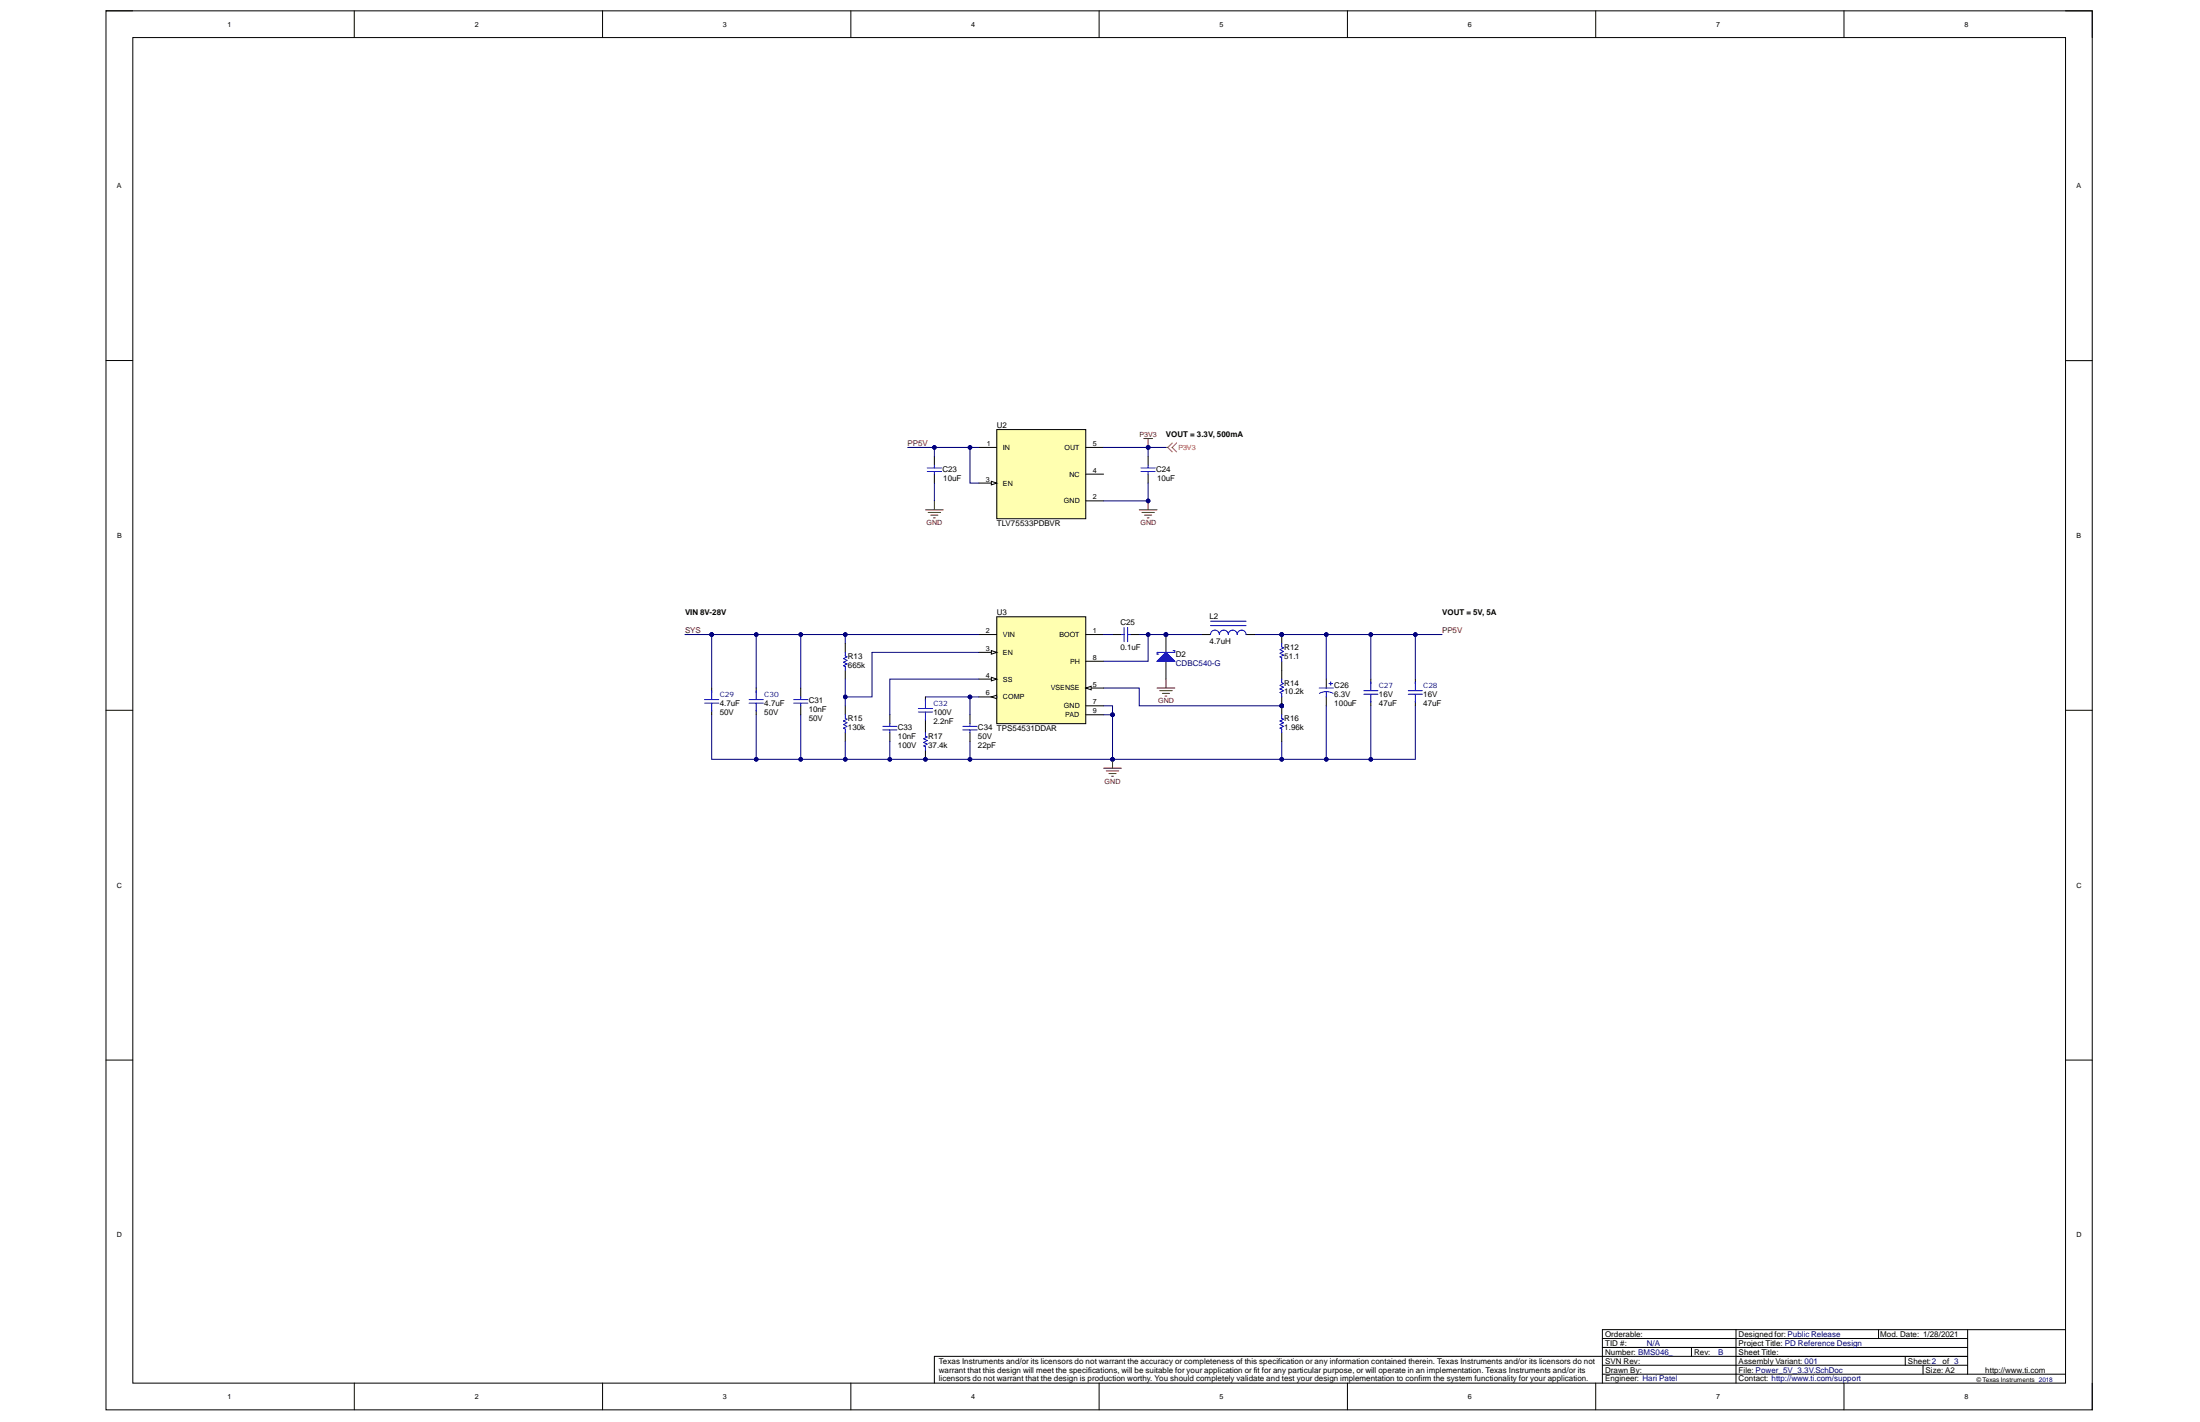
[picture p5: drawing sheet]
<svg xmlns="http://www.w3.org/2000/svg" width="432mm" height="279mm" viewBox="0 0 432 279" stroke-linecap="round" stroke-linejoin="round" font-family="sans-serif">
<path d="M20.8 2.1h389.9v274.6h-389.9z" fill="none" stroke="#000" stroke-width=".2"/>
<path d="M26.1 7.4h379.3v264h-379.3z" fill-rule="evenodd" fill="#fff"/>
<g fill="none" stroke="#000" stroke-width=".2">
<path d="M20.8 2.1h5.2M26.1 7.4h379.3v264h-379.3zM69.5 2.1v5.3M118.3 2.1v5.3M167 2.1v5.3M215.7 2.1v5.3M264.5 2.1v5.3M313.2 2.1v5.3M361.9 2.1v5.3M405.4 2.1h5.3v5.3M20.8 70.7h5.2M405.4 70.8h5.3"/>
<path d="M20.8 139.4h5.3M405.4 139.4h5.3M20.8 208h5.3M405.4 208h5.3M69.5 271.4v5.3M118.3 271.4v5.3M167 271.4v5.3M215.7 271.4v5.3M264.5 271.4v5.3M313.2 271.4v5.3M314.5 269.7h90.9M314.5 267.9h71.7"/>
<path d="M314.5 264.4h71.7M314.5 262.7h71.7M332 264.4v1.8M340.7 266.2h-157.3v5.2M340.7 260.9v10.5M340.7 266.2h45.5M361.9 271.4v5.3M368.7 260.9v1.8M374 266.2v1.7M377.4 267.9v1.8M386.2 260.9v8.8M405.4 260.9h-90.9v10.5"/>
<path d="M410.7 271.4v5.3"/>
</g>
<path d="M195.6 84.3h17.5v17.5h-17.5z" fill-rule="evenodd" fill="#ffffb0"/>
<path d="M192.1 94.8h3.5M195.6 84.3h17.5v17.5h-17.5zM213.1 87.8h3.5M213.1 98.3h3.5M213.1 93h3.5" fill="none" stroke="#000" stroke-width=".2"/>
<path d="M194.6 94.5l1 .3-1 .3z" fill="#f8fcff"/>
<path d="M183.4 89.6v1.7M183.4 93v1.8M192.1 87.8h3.5M194.6 94.5l1 .3-1 .3zM225.3 89.6v1.7M225.3 93v1.8" fill="none" stroke="#000" stroke-width=".2"/>
<path d="M182 92.5h2.8M182 91.8h2.8M183.4 91.3v.5M183.4 92.5v.5M224 92.5h2.7M224 91.8h2.7M225.3 91.3v.5M225.3 92.5v.5" fill="none" stroke="#00f" stroke-width=".2"/>
<path d="M148.4 124.5v10.5" fill="none" stroke="#000080" stroke-width=".2"/>
<circle cx="148.4" cy="124.5" r=".35" fill="#000080"/>
<g fill="none" stroke="#000080" stroke-width=".2">
<path d="M157.2 124.5v10.5"/>
<circle cx="148.4" cy="124.5" r=".35"/>
</g>
<circle cx="157.2" cy="124.5" r=".35" fill="#000080"/>
<g fill="none" stroke="#000080" stroke-width=".2">
<path d="M165.9 124.5v1.8"/>
<circle cx="157.2" cy="124.5" r=".35"/>
</g>
<circle cx="165.9" cy="124.5" r=".35" fill="#000080"/>
<g fill="none" stroke="#000080" stroke-width=".2">
<path d="M246.3 124.5h5.3"/>
<circle cx="165.9" cy="124.5" r=".35"/>
</g>
<circle cx="251.6" cy="124.5" r=".35" fill="#000080"/>
<g fill="none" stroke="#000080" stroke-width=".2">
<path d="M251.6 124.5h17.5v8.8"/>
<circle cx="251.6" cy="124.5" r=".35"/>
</g>
<circle cx="251.6" cy="124.5" r=".35" fill="#000080"/>
<circle cx="251.6" cy="124.5" r=".35" fill="none" stroke="#000080" stroke-width=".2"/>
<circle cx="260.3" cy="124.5" r=".35" fill="#000080"/>
<circle cx="260.3" cy="124.5" r=".35" fill="none" stroke="#000080" stroke-width=".2"/>
<circle cx="269.1" cy="124.5" r=".35" fill="#000080"/>
<g fill="none" stroke="#000080" stroke-width=".2">
<path d="M277.8 138.5v10.5h-138.1v-8.7"/>
<circle cx="269.1" cy="124.5" r=".35"/>
</g>
<circle cx="148.4" cy="149" r=".35" fill="#000080"/>
<circle cx="148.4" cy="149" r=".35" fill="none" stroke="#000080" stroke-width=".2"/>
<circle cx="157.2" cy="149" r=".35" fill="#000080"/>
<circle cx="157.2" cy="149" r=".35" fill="none" stroke="#000080" stroke-width=".2"/>
<circle cx="165.9" cy="149" r=".35" fill="#000080"/>
<circle cx="165.9" cy="149" r=".35" fill="none" stroke="#000080" stroke-width=".2"/>
<circle cx="174.7" cy="149" r=".35" fill="#000080"/>
<circle cx="174.7" cy="149" r=".35" fill="none" stroke="#000080" stroke-width=".2"/>
<circle cx="190.4" cy="149" r=".35" fill="#000080"/>
<circle cx="190.4" cy="149" r=".35" fill="none" stroke="#000080" stroke-width=".2"/>
<circle cx="218.4" cy="149" r=".35" fill="#000080"/>
<circle cx="218.4" cy="149" r=".35" fill="none" stroke="#000080" stroke-width=".2"/>
<circle cx="251.6" cy="149" r=".35" fill="#000080"/>
<circle cx="251.6" cy="149" r=".35" fill="none" stroke="#000080" stroke-width=".2"/>
<circle cx="260.3" cy="149" r=".35" fill="#000080"/>
<circle cx="260.3" cy="149" r=".35" fill="none" stroke="#000080" stroke-width=".2"/>
<circle cx="269.1" cy="149" r=".35" fill="#000080"/>
<g fill="none" stroke="#000080" stroke-width=".2">
<path d="M251.6 145.5v3.5"/>
<circle cx="269.1" cy="149" r=".35"/>
</g>
<circle cx="251.6" cy="149" r=".35" fill="#000080"/>
<g fill="none" stroke="#000080" stroke-width=".2">
<path d="M157.2 140.3v8.7"/>
<circle cx="251.6" cy="149" r=".35"/>
</g>
<circle cx="157.2" cy="149" r=".35" fill="#000080"/>
<g fill="none" stroke="#000080" stroke-width=".2">
<path d="M148.4 140.3v8.7"/>
<circle cx="157.2" cy="149" r=".35"/>
</g>
<circle cx="148.4" cy="149" r=".35" fill="#000080"/>
<g fill="none" stroke="#000080" stroke-width=".2">
<path d="M218.4 140.3v8.7"/>
<circle cx="148.4" cy="149" r=".35"/>
</g>
<circle cx="218.4" cy="140.3" r=".35" fill="#000080"/>
<circle cx="218.4" cy="140.3" r=".35" fill="none" stroke="#000080" stroke-width=".2"/>
<circle cx="218.4" cy="149" r=".35" fill="#000080"/>
<circle cx="218.4" cy="149" r=".35" fill="none" stroke="#000080" stroke-width=".2"/>
<path d="M216.6 150.8h3.5M217.1 151.3h2.5M217.7 151.8h1.4M218.2 152.3h.3M218.4 149v1.8" fill="none" stroke="#800000" stroke-width=".2"/>
<circle cx="218.4" cy="149" r=".35" fill="#000080"/>
<g fill="none" stroke="#000080" stroke-width=".2">
<path d="M134.4 124.5h5.3"/>
<circle cx="218.4" cy="149" r=".35"/>
</g>
<circle cx="139.7" cy="124.5" r=".35" fill="#000080"/>
<g fill="none" stroke="#000080" stroke-width=".2">
<path d="M192.1 87.8h-8.7v1.8"/>
<circle cx="139.7" cy="124.5" r=".35"/>
</g>
<circle cx="190.4" cy="87.8" r=".35" fill="#000080"/>
<circle cx="190.4" cy="87.8" r=".35" fill="none" stroke="#000080" stroke-width=".2"/>
<circle cx="183.4" cy="87.8" r=".35" fill="#000080"/>
<g fill="none" stroke="#000080" stroke-width=".2">
<path d="M216.6 87.8h8.7v1.8"/>
<circle cx="183.4" cy="87.8" r=".35"/>
</g>
<circle cx="225.3" cy="87.8" r=".35" fill="#000080"/>
<g fill="none" stroke="#000080" stroke-width=".2">
<path d="M225.3 94.8v3.5h-8.7"/>
<circle cx="225.3" cy="87.8" r=".35"/>
</g>
<circle cx="225.3" cy="98.3" r=".35" fill="#000080"/>
<g fill="none" stroke="#000080" stroke-width=".2">
<path d="M183.4 94.8v3.5"/>
<circle cx="225.3" cy="98.3" r=".35"/>
</g>
<path d="M183.4 98.3v1.7M225.3 98.3v1.7M181.6 100h3.5M182.2 100.6h2.4M182.7 101.1h1.4M183.2 101.6h.4M223.6 100h3.5M224.1 100.6h2.5M224.6 101.1h1.4M225.2 101.6h.3" fill="none" stroke="#800000" stroke-width=".2"/>
<circle cx="225.3" cy="98.3" r=".35" fill="#000080"/>
<g fill="none" stroke="#000080" stroke-width=".2">
<path d="M178.1 87.8h5.3"/>
<circle cx="225.3" cy="98.3" r=".35"/>
</g>
<circle cx="183.4" cy="87.8" r=".35" fill="#000080"/>
<g fill="none" stroke="#000080" stroke-width=".2">
<path d="M190.4 87.8v7h1.7"/>
<circle cx="183.4" cy="87.8" r=".35"/>
</g>
<circle cx="190.4" cy="87.8" r=".35" fill="#000080"/>
<circle cx="190.4" cy="87.8" r=".35" fill="none" stroke="#000080" stroke-width=".2"/>
<path d="M224.5 86.1h1.7M225.3 86.1v1.7" fill="none" stroke="#800000" stroke-width=".2"/>
<circle cx="225.3" cy="87.8" r=".35" fill="#000080"/>
<g fill="none" stroke="#000080" stroke-width=".2">
<path d="M216.6 135h7v3.5h28"/>
<circle cx="225.3" cy="87.8" r=".35"/>
</g>
<circle cx="251.6" cy="138.5" r=".35" fill="#000080"/>
<g fill="none" stroke="#000080" stroke-width=".2">
<path d="M225.3 87.8h3.5"/>
<circle cx="251.6" cy="138.5" r=".35"/>
</g>
<path d="M228.8 87.8h.4M229.2 87.8l.9 .9M230.1 86.9l-.9 .9M230.9 86.9l-.8 .9 .8 .9" fill="none" stroke="#f00" stroke-width=".2"/>
<circle cx="225.3" cy="87.8" r=".35" fill="#000080"/>
<g fill="none" stroke="#000080" stroke-width=".2">
<path d="M260.3 124.5v8.8"/>
<circle cx="225.3" cy="87.8" r=".35"/>
</g>
<path d="M260.3 133.3v1.7M260.3 136.8v1.7" fill="none" stroke="#000" stroke-width=".2"/>
<path d="M258.9 135h2.8M260.3 135.7l1.4 .4M260.3 135.7l-1.3 .4M260.3 135.7v1.1M260.8 134.1h.7M261.2 133.8v.7" fill="none" stroke="#00f" stroke-width=".2"/>
<circle cx="260.3" cy="124.5" r=".35" fill="#000080"/>
<g fill="none" stroke="#000080" stroke-width=".2">
<path d="M260.3 138.5v10.5"/>
<circle cx="260.3" cy="124.5" r=".35"/>
</g>
<circle cx="260.3" cy="149" r=".35" fill="#000080"/>
<g fill="none" stroke="#000080" stroke-width=".2">
<path d="M269.1 124.5h8.7v8.8"/>
<circle cx="260.3" cy="149" r=".35"/>
</g>
<circle cx="277.8" cy="124.5" r=".35" fill="#000080"/>
<circle cx="277.8" cy="124.5" r=".35" fill="none" stroke="#000080" stroke-width=".2"/>
<circle cx="269.1" cy="124.5" r=".35" fill="#000080"/>
<g fill="none" stroke="#000080" stroke-width=".2">
<path d="M277.8 124.5h5.2"/>
<circle cx="269.1" cy="124.5" r=".35"/>
</g>
<circle cx="277.8" cy="124.5" r=".35" fill="#000080"/>
<g fill="none" stroke="#000080" stroke-width=".2">
<path d="M269.1 138.5v10.5"/>
<circle cx="277.8" cy="124.5" r=".35"/>
</g>
<circle cx="269.1" cy="149" r=".35" fill="#000080"/>
<circle cx="269.1" cy="149" r=".35" fill="none" stroke="#000080" stroke-width=".2"/>
<path d="M195.6 121h17.5v21h-17.5z" fill-rule="evenodd" fill="#ffffb0"/>
<path d="M192.1 124.5h3.5M192.1 128h3.5M195.6 121h17.5v21h-17.5zM213.1 124.5h3.5" fill="none" stroke="#000" stroke-width=".2"/>
<path d="M194.6 127.7l1 .3-1 .4z" fill="#f8fcff"/>
<path d="M192.1 133.3h3.5M194.6 127.7l1 .3-1 .4z" fill="none" stroke="#000" stroke-width=".2"/>
<path d="M194.6 132.9l1 .4-1 .3z" fill="#f8fcff"/>
<path d="M194.6 132.9l1 .4-1 .3zM213.1 135h3.5" fill="none" stroke="#000" stroke-width=".2"/>
<path d="M213.1 135l1.1-.3v.7z" fill="#f8fcff"/>
<path d="M192.1 136.8h3.5M213.1 135l1.1-.3v.7z" fill="none" stroke="#000" stroke-width=".2"/>
<path d="M194.6 136.8l1-.4v.7z" fill="#f8fcff"/>
<path d="M194.6 136.8l1-.4v.7zM213.1 138.5h3.5M213.1 129.8h3.5M218.4 124.5h1.7M221.8 124.5h1.8M235.8 124.5h1.8M244.6 124.5h1.7M213.1 140.3h3.5" fill="none" stroke="#000" stroke-width=".2"/>
<path d="M220.1 124.5h.5M220.6 123.1v2.8M221.3 124.5h.5M221.3 123.1v2.8M237.6 124.5a.87 .87 0 0 1 .9-.8 .87 .87 0 0 1 .8 .8 .88 .88 0 0 1 .9-.8 .88 .88 0 0 1 .9 .8 .87 .87 0 0 1 .9-.8 .87 .87 0 0 1 .8 .8 .87 .87 0 0 1 .9-.8 .87 .87 0 0 1 .9 .8M237.6 122.8h7M237.6 121.9h7" fill="none" stroke="#00f" stroke-width=".2"/>
<path d="M216.6 124.5h1.8" fill="none" stroke="#000080" stroke-width=".2"/>
<circle cx="228.8" cy="124.5" r=".35" fill="#000080"/>
<circle cx="228.8" cy="124.5" r=".35" fill="none" stroke="#000080" stroke-width=".2"/>
<path d="M228.8 124.5v3.5M228.8 129.8v3.5" fill="none" stroke="#000" stroke-width=".2"/>
<circle cx="228.8" cy="124.5" r=".35" fill="#000080"/>
<circle cx="228.8" cy="124.5" r=".35" fill="none" stroke="#000080" stroke-width=".2"/>
<path d="M228.8 128l1.8 1.8h-3.5z" fill="#00f"/>
<path d="M165.9 128v.7l.4 .2-.7 .3 .7 .4-.7 .3 .7 .4-.7 .3 .3 .2v.7M228.8 128l1.8 1.8h-3.5zM230.2 127.7h.4v.3h-3.5v.4h.3M165.9 140.3v.7l.4 .1-.7 .4 .7 .3-.7 .4 .7 .3-.7 .4 .3 .2v.7M173.3 142.5h2.7M173.3 143.2h2.7M174.7 142v.5M174.7 143.2v.6" fill="none" stroke="#00f" stroke-width=".2"/>
<path d="M165.9 126.3v1.7M165.9 131.5v1.8M165.9 138.5v1.8M165.9 143.8v1.7M174.7 140.3v1.7M174.7 143.8v1.7" fill="none" stroke="#000" stroke-width=".2"/>
<circle cx="181.6" cy="149" r=".35" fill="#000080"/>
<circle cx="181.6" cy="149" r=".35" fill="none" stroke="#000080" stroke-width=".2"/>
<path d="M181.6 142v1.8M181.6 147.3v1.7" fill="none" stroke="#000" stroke-width=".2"/>
<circle cx="181.6" cy="149" r=".35" fill="#000080"/>
<circle cx="181.6" cy="149" r=".35" fill="none" stroke="#000080" stroke-width=".2"/>
<path d="M181.6 143.8v.7l.4 .1-.7 .4 .7 .3-.7 .4 .7 .3-.7 .4 .3 .2v.7" fill="none" stroke="#00f" stroke-width=".2"/>
<circle cx="251.6" cy="124.5" r=".35" fill="#000080"/>
<circle cx="251.6" cy="124.5" r=".35" fill="none" stroke="#000080" stroke-width=".2"/>
<path d="M251.6 124.5v1.8" fill="none" stroke="#000" stroke-width=".2"/>
<circle cx="251.6" cy="124.5" r=".35" fill="#000080"/>
<circle cx="251.6" cy="124.5" r=".35" fill="none" stroke="#000080" stroke-width=".2"/>
<path d="M251.6 129.8v1.7" fill="none" stroke="#000" stroke-width=".2"/>
<path d="M251.6 126.3v.7l.3 .1-.7 .4 .7 .4-.7 .3 .7 .3-.7 .4 .4 .2v.7" fill="none" stroke="#00f" stroke-width=".2"/>
<circle cx="251.6" cy="138.5" r=".35" fill="#000080"/>
<circle cx="251.6" cy="138.5" r=".35" fill="none" stroke="#000080" stroke-width=".2"/>
<path d="M251.6 138.5v1.8" fill="none" stroke="#000" stroke-width=".2"/>
<circle cx="251.6" cy="138.5" r=".35" fill="#000080"/>
<g fill="none" stroke="#000080" stroke-width=".2">
<path d="M171.2 128v8.8h-5.3"/>
<circle cx="251.6" cy="138.5" r=".35"/>
</g>
<path d="M251.6 143.8v1.7" fill="none" stroke="#000" stroke-width=".2"/>
<path d="M251.6 140.3v.7l.3 .1-.7 .4 .7 .3-.7 .4 .7 .3-.7 .4 .4 .2v.7" fill="none" stroke="#00f" stroke-width=".2"/>
<circle cx="165.9" cy="136.8" r=".35" fill="#000080"/>
<g fill="none" stroke="#000080" stroke-width=".2">
<path d="M165.9 133.3v5.2M171.2 128h20.9"/>
<circle cx="165.9" cy="136.8" r=".35"/>
</g>
<circle cx="165.9" cy="136.8" r=".35" fill="#000080"/>
<g fill="none" stroke="#000080" stroke-width=".2">
<path d="M165.9 145.5v3.5"/>
<circle cx="165.9" cy="136.8" r=".35"/>
</g>
<circle cx="165.9" cy="149" r=".35" fill="#000080"/>
<g fill="none" stroke="#000080" stroke-width=".2">
<path d="M192.1 133.3h-17.4v7M174.7 145.5v3.5"/>
<circle cx="165.9" cy="149" r=".35"/>
</g>
<circle cx="174.7" cy="149" r=".35" fill="#000080"/>
<g fill="none" stroke="#000080" stroke-width=".2">
<path d="M190.4 145.5v3.5"/>
<circle cx="174.7" cy="149" r=".35"/>
</g>
<circle cx="190.4" cy="149" r=".35" fill="#000080"/>
<g fill="none" stroke="#000080" stroke-width=".2">
<path d="M192.1 136.8h-1.7v3.5"/>
<circle cx="190.4" cy="149" r=".35"/>
</g>
<circle cx="190.4" cy="136.8" r=".35" fill="#000080"/>
<g fill="none" stroke="#000080" stroke-width=".2">
<path d="M181.6 136.8h8.8"/>
<circle cx="190.4" cy="136.8" r=".35"/>
</g>
<circle cx="190.4" cy="136.8" r=".35" fill="#000080"/>
<g fill="none" stroke="#000080" stroke-width=".2">
<path d="M139.7 124.5v10.5"/>
<circle cx="190.4" cy="136.8" r=".35"/>
</g>
<circle cx="139.7" cy="124.5" r=".35" fill="#000080"/>
<g fill="none" stroke="#000080" stroke-width=".2">
<path d="M139.7 124.5h52.4"/>
<circle cx="139.7" cy="124.5" r=".35"/>
</g>
<circle cx="139.7" cy="124.5" r=".35" fill="#000080"/>
<circle cx="139.7" cy="124.5" r=".35" fill="none" stroke="#000080" stroke-width=".2"/>
<circle cx="148.4" cy="124.5" r=".35" fill="#000080"/>
<circle cx="148.4" cy="124.5" r=".35" fill="none" stroke="#000080" stroke-width=".2"/>
<circle cx="157.2" cy="124.5" r=".35" fill="#000080"/>
<circle cx="157.2" cy="124.5" r=".35" fill="none" stroke="#000080" stroke-width=".2"/>
<circle cx="165.9" cy="124.5" r=".35" fill="#000080"/>
<g fill="none" stroke="#000080" stroke-width=".2">
<path d="M223.6 124.5h5.2"/>
<circle cx="165.9" cy="124.5" r=".35"/>
</g>
<circle cx="225.3" cy="124.5" r=".35" fill="#000080"/>
<circle cx="225.3" cy="124.5" r=".35" fill="none" stroke="#000080" stroke-width=".2"/>
<circle cx="228.8" cy="124.5" r=".35" fill="#000080"/>
<g fill="none" stroke="#000080" stroke-width=".2">
<path d="M225.3 124.5v5.3h-8.7"/>
<circle cx="228.8" cy="124.5" r=".35"/>
</g>
<circle cx="225.3" cy="124.5" r=".35" fill="#000080"/>
<g fill="none" stroke="#000080" stroke-width=".2">
<path d="M216.6 138.5h1.8v1.8"/>
<circle cx="225.3" cy="124.5" r=".35"/>
</g>
<circle cx="218.4" cy="140.3" r=".35" fill="#000080"/>
<g fill="none" stroke="#000080" stroke-width=".2">
<path d="M216.6 140.3h1.8"/>
<circle cx="218.4" cy="140.3" r=".35"/>
</g>
<circle cx="218.4" cy="140.3" r=".35" fill="#000080"/>
<circle cx="218.4" cy="140.3" r=".35" fill="none" stroke="#000080" stroke-width=".2"/>
<path d="M227.1 135h3.5M227.6 135.5h2.5M228.1 136.1h1.4M228.7 136.6h.3M228.8 133.3v1.7" fill="none" stroke="#800000" stroke-width=".2"/>
<circle cx="251.6" cy="138.5" r=".35" fill="#000080"/>
<circle cx="251.6" cy="138.5" r=".35" fill="none" stroke="#000080" stroke-width=".2"/>
<path d="M251.6 131.5v1.8M251.6 136.8v1.7" fill="none" stroke="#000" stroke-width=".2"/>
<circle cx="251.6" cy="138.5" r=".35" fill="#000080"/>
<g fill="none" stroke="#000080" stroke-width=".2">
<path d="M228.8 124.5h7"/>
<circle cx="251.6" cy="138.5" r=".35"/>
</g>
<path d="M251.6 133.3v.7l.3 .1-.7 .4 .7 .3-.7 .4 .7 .3-.7 .4 .4 .2v.7" fill="none" stroke="#00f" stroke-width=".2"/>
<circle cx="228.8" cy="124.5" r=".35" fill="#000080"/>
<circle cx="228.8" cy="124.5" r=".35" fill="none" stroke="#000080" stroke-width=".2"/>
<g fill="none" stroke="#000" stroke-width=".2">
<path d="M139.7 135v.9M139.7 139.4v.9M148.4 135v.9M148.4 139.4v.9M157.2 135v1.8M157.2 138.5v1.8M181.6 136.8v.8M269.1 133.3v.8M269.1 137.6v.9M277.8 133.3v.8M277.8 137.6v.9M181.6 141.1v.9"/>
<path d="M190.4 140.3v1.7M190.4 143.8v1.7"/>
</g>
<g fill="none" stroke="#00f" stroke-width=".2">
<path d="M138.3 137.3h2.8M138.3 138h2.8M139.7 135.5v1.8M139.7 138v1.6M147 137.3h2.8M147 138h2.8M148.4 135.5v1.8M148.4 138v1.6M155.8 137.3h2.8M155.8 138h2.8M157.2 136.8v.5M157.2 138v.5"/>
<path d="M180.2 139h2.8M180.2 139.7h2.8M181.6 137.3v1.7M181.6 139.7v1.6M267.7 135.5h2.7M267.7 136.2h2.7M269.1 133.8v1.7M269.1 136.2v1.6M276.4 135.5h2.8M276.4 136.2h2.8M277.8 133.8v1.7M277.8 136.2v1.6"/>
<path d="M189 142.5h2.8M189 143.2h2.8M190.4 142v.5M190.4 143.2v.6"/>
</g>
<g font-size="1.6">
<text x="195.6" y="84">U2</text>
<text x="228.8" y="85.7">VOUT = 3.3V, 500mA</text>
<text x="185" y="92.5">C23</text>
<text x="185.1" y="94.5">10uF</text>
<text x="226.9" y="92.5">C24</text>
<text x="227.1" y="94.5">10uF</text>
<text x="195.6" y="103.2">TLV75533PDBVR</text>
<text x="134.5" y="120.7">VIN 8V-28V</text>
<text x="195.6" y="120.7">U3</text>
<text x="219.9" y="122.6">C25</text>
<text x="237.4" y="121.4">L2</text>
<text x="283" y="120.7">VOUT = 5V, 5A</text>
<text x="166.4" y="131">665k</text>
<text x="166.4" y="129.3">R13</text>
<text x="219.9" y="127.5">0.1uF</text>
<text x="230.8" y="128.9">D2</text>
<text x="237.4" y="126.4">4.7uH</text>
<text x="252.1" y="129.3">51.1</text>
<text x="252.1" y="127.5">R12</text>
<text x="158.7" y="138">C31</text>
<text x="252.1" y="136.3">10.2k</text>
<text x="252.1" y="134.5">R14</text>
<text x="261.9" y="136.8">6.3V</text>
<text x="261.9" y="135">C26</text>
<text x="270.6" y="136.8">16V</text>
<text x="279.3" y="136.8">16V</text>
<text x="141.3" y="138.5">4.7uF</text>
<text x="141.3" y="140.3">50V</text>
<text x="150" y="138.5">4.7uF</text>
<text x="150" y="140.3">50V</text>
<text x="158.7" y="139.8">10nF</text>
<text x="158.7" y="141.5">50V</text>
<text x="166.4" y="143.2">130k</text>
<text x="166.4" y="141.5">R15</text>
<text x="176.2" y="143.2">C33</text>
<text x="183.2" y="140.3">100V</text>
<text x="183.2" y="142">2.2nF</text>
<text x="192" y="143.2">C34 TPS54531DDAR</text>
<text x="252.1" y="143.2">1.96k</text>
<text x="252.1" y="141.5">R16</text>
<text x="261.9" y="138.5">100uF</text>
<text x="270.6" y="138.5">47uF</text>
<text x="279.3" y="138.5">47uF</text>
<text x="176.2" y="145">10nF</text>
<text x="176.2" y="146.7">100V</text>
<text x="182.1" y="146.7">37.4k</text>
<text x="182.1" y="145">R17</text>
<text x="192" y="145">50V</text>
<text x="192" y="146.7">22pF</text>
<text x="315" y="262.3">Orderable:</text>
<text x="341.2" y="262.3">Designed for: Public Release</text>
<text x="369" y="262.3">Mod. Date: 1/28/2021</text>
<text x="184.3" y="267.6">Texas Instruments and/or its licensors do not warrant the accuracy or completeness of this specification or any information contained therein. Texas Instruments and/or its licensors do not</text>
<text x="184.3" y="269.3">warrant that this design will meet the specifications, will be suitable for your application or fit for any particular purpose, or will operate in an implementation. Texas Instruments and/or its</text>
<text x="315" y="269.3">Drawn By:</text>
<text x="315" y="267.6">SVN Rev:</text>
<text x="315" y="265.8">Number: BMS046_</text>
<text x="315" y="264.1">TID #:</text>
<text x="332.5" y="265.8">Rev:</text>
<text x="341.2" y="265.8">Sheet Title:</text>
<text x="341.2" y="269.3">File: Power_5V_3.3V.SchDoc</text>
<text x="341.2" y="264.1">Project Title: PD Reference Design</text>
<text x="341.2" y="267.6">Assembly Variant: 001</text>
<text x="374.5" y="267.6">Sheet:2</text>
<text x="377.9" y="269.3">Size: A2</text>
<text x="381.3" y="267.6">of 3</text>
<text x="389.7" y="269.3">http://www.ti.com</text>
<text x="184.3" y="271.1">licensors do not warrant that the design is production worthy. You should completely validate and test your design implementation to confirm the system functionality for your application.</text>
<text x="315" y="271.1">Engineer: Hari Patel</text>
<text x="341.2" y="271.1">Contact: http://www.ti.com/support</text>
</g>
<g font-size="1.6" fill="#800000">
<text x="178.1" y="87.5">PP5V</text>
<text x="134.5" y="124.2">SYS</text>
<text x="283" y="124.2">PP5V</text>
</g>
<g font-size="1.6" fill="#000080">
<text x="230.8" y="130.7">CDBC540-G</text>
<text x="323.2" y="264.1">N/A</text>
<text x="337.2" y="265.8">B</text>
</g>
<g font-size="1.4">
<text x="44.6" y="5.2">1</text>
<text x="93.2" y="5.2">2</text>
<text x="141.9" y="5.2">3</text>
<text x="190.6" y="5.2">4</text>
<text x="239.4" y="5.2">5</text>
<text x="288.1" y="5.2">6</text>
<text x="336.9" y="5.2">7</text>
<text x="385.6" y="5.2">8</text>
<text x="23" y="36.9">A</text>
<text x="407.5" y="36.9">A</text>
<text x="193.7" y="87.5">1</text>
<text x="196.9" y="88.3">IN</text>
<text x="209" y="88.3">OUT</text>
<text x="214.5" y="87.5">5</text>
<text x="193.5" y="94.5">3</text>
<text x="196.9" y="95.3">EN</text>
<text x="209.9" y="93.5">NC</text>
<text x="214.5" y="92.7">4</text>
<text x="208.8" y="98.8">GND</text>
<text x="214.5" y="98">2</text>
<text x="23" y="105.6">B</text>
<text x="407.6" y="105.6">B</text>
<text x="193.5" y="124.2">2</text>
<text x="196.9" y="125">VIN</text>
<text x="207.9" y="125">BOOT</text>
<text x="214.5" y="124.2">1</text>
<text x="193.5" y="127.7">3</text>
<text x="196.9" y="128.5">EN</text>
<text x="210.1" y="130.3">PH</text>
<text x="214.5" y="129.5">8</text>
<text x="193.5" y="133">4</text>
<text x="193.5" y="136.5">6</text>
<text x="196.9" y="133.8">SS</text>
<text x="196.9" y="137.2">COMP</text>
<text x="206.2" y="135.5">VSENSE</text>
<text x="214.5" y="134.7">5</text>
<text x="208.8" y="139">GND</text>
<text x="209.1" y="140.7">PAD</text>
<text x="214.5" y="138.2">7</text>
<text x="214.5" y="140">9</text>
<text x="23" y="174.2">C</text>
<text x="407.5" y="174.2">C</text>
<text x="23" y="242.8">D</text>
<text x="407.5" y="242.8">D</text>
<text x="44.6" y="274.5">1</text>
<text x="93.2" y="274.5">2</text>
<text x="141.9" y="274.5">3</text>
<text x="190.6" y="274.5">4</text>
<text x="239.4" y="274.5">5</text>
<text x="288.1" y="274.5">6</text>
<text x="336.9" y="274.5">7</text>
<text x="385.6" y="274.5">8</text>
</g>
<g font-size="1.4" fill="#800000">
<text x="223.7" y="85.8">P3V3</text>
<text x="181.8" y="103.1">GND</text>
<text x="223.8" y="103.1">GND</text>
<text x="227.3" y="138">GND</text>
<text x="216.8" y="153.8">GND</text>
</g>
<text font-size="1.4" fill="#f00" x="231.3" y="88.4">P3V3</text>
<g font-size="1.4" fill="#000080">
<text x="141.3" y="136.8">C29</text>
<text x="150" y="136.8">C30</text>
<text x="270.6" y="135.1">C27</text>
<text x="279.3" y="135.1">C28</text>
<text x="183.2" y="138.5">C32</text>
</g>
<text font-size="1.3" x="387.9" y="271.1">© Texas Instruments 2018</text>
</svg>
